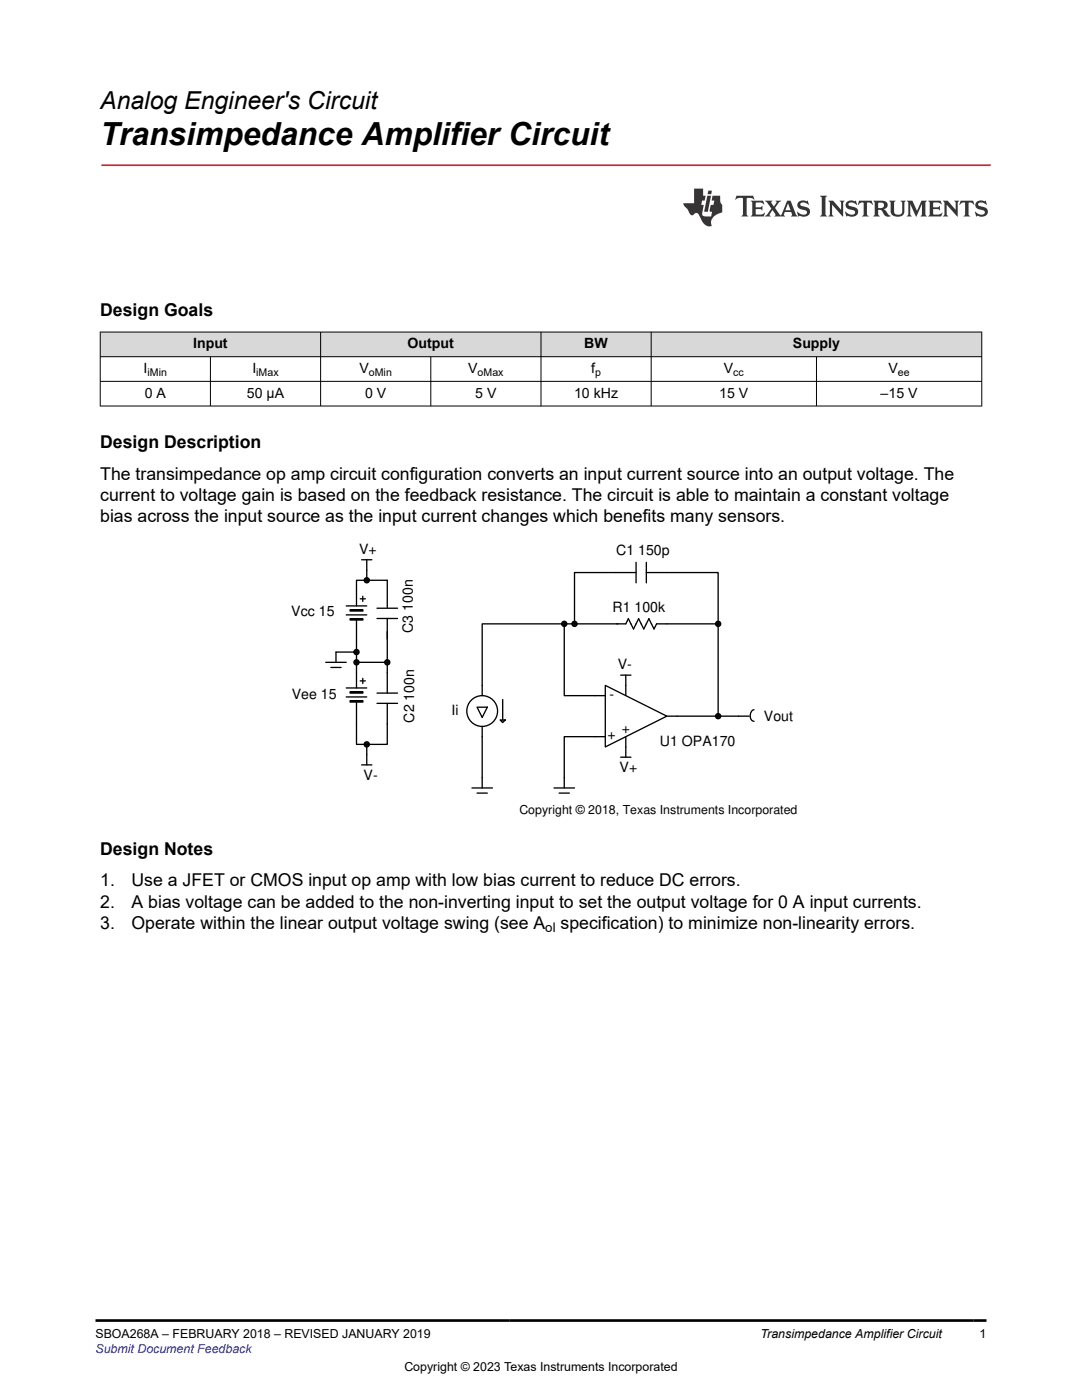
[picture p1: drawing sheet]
<svg xmlns="http://www.w3.org/2000/svg" width="216mm" height="279mm" viewBox="0 0 216 279" stroke-linecap="round" stroke-linejoin="round" font-family="sans-serif">
<g fill="#373435">
<path d="M159.3 40.3a.88 .88 0 0 0-.1 1 .88 .88 0 0 0 .8 .5l.8 .2a.43 .43 0 0 1 .2 .5 .43 .43 0 0 1-.4 .3 2.14 2.14 0 0 1-1.6-.5l.3 .9 .2-.1a1.78 1.78 0 0 0 2.1-.5 .96 .96 0 0 0-.9-1.3l-.8-.2-.2-.3a.97 .97 0 0 1 1.6 .1l-.1-.8-.2 .1-.5-.2a1.38 1.38 0 0 0-1.2 .3zM157.2 40.6l.5 1.4h-1zM152.6 40.1l1.3 1.5-.7 1.1-.6 .5h1.2l-.3-.3 .6-1 .7 1-.3 .3h2.2l-.3-.3 .2-.6h1.3l.2 .6-.3 .3h1.3l-.3-.5-1.1-2.6h-.6l-1.3 2.9-1.1-1.5 .6-1 .6-.4h-1.2l.3 .2-.6 .9-.5-.9 .2-.2zM149.8 40.1l.3 .5v2.1l-.3 .5h2.6l.2-.8-.6 .4h-1.2v-1.1l1 .1 .3 .2v-.9l-.3 .2-1 .1v-.9l.7-.1a1.02 1.02 0 0 1 .9 .4l-.1-.7zM147 39.1l-.2 .8a1.36 1.36 0 0 1 1.4-.3v3.1l-.3 .5h1.4l-.3-.5v-3l.3-.2a1.15 1.15 0 0 1 1.2 .4l-.2-.8z"/>
<path d="M194.8 40.3a.88 .88 0 0 0-.1 1 .88 .88 0 0 0 .8 .5l.8 .2a.43 .43 0 0 1 .2 .5 .43 .43 0 0 1-.4 .3 2.08 2.08 0 0 1-1.6-.5l.3 .9 .2-.1a1.76 1.76 0 0 0 2.1-.5 .95 .95 0 0 0-.9-1.3l-.9-.2-.1-.3a1 1 0 0 1 1.6 .1l-.1-.8-.3 .1-.3-.2a1.38 1.38 0 0 0-1.3 .3zM191.7 40.1l-.2 .8a.83 .83 0 0 1 1-.5l.1 2.3-.1 .2-.3 .3h1.4l-.3-.3v-.2v-2.1l.2-.2a.86 .86 0 0 1 .9 .5l-.2-.8zM188.2 40.1l.3 .5v2.1l-.3 .5h1l-.3-.5v-1.9l2.2 2.4v-2.6l.3-.5h-1l.3 .2v1.6l-1.6-1.8zM185.2 40.1l.3 .5v2.1l-.3 .5h2.6l.2-.8-.6 .4h-1.2v-1.1l1 .1 .3 .2v-.9l-.3 .2-1 .1v-.9l.6-.1a1.04 1.04 0 0 1 1.1 .4l-.2-.7zM180.9 40.1l.3 .5v2.1l-.3 .5h1l-.3-.5v-2l1.2 2.6 1.2-2.6v2l-.3 .5h1.3l-.4-.5v-2.1l.4-.5h-1.1l-.9 2-.9-2zM177.4 40.1l.3 .2a3.7 3.7 0 0 0 .3 2.6 1.68 1.68 0 0 0 2.4-.3l.1-2 .2-.5h-1l.3 .5v1.5a.82 .82 0 0 1-.8 .7 .82 .82 0 0 1-.8-.7v-1.8l.3-.2zM175.3 40.5l.1-.1a.63 .63 0 0 1 .8 .1 .63 .63 0 0 1 .1 .7l-.3 .3h-.8zM174.2 40.1l.3 .5v2.1l-.3 .5h1.4l-.3-.3-.1-1a.78 .78 0 0 1 1 .7 .89 .89 0 0 0 1.5 .4l-.5-.2-.5-.8-.4-.2a.84 .84 0 0 0 .8-.9 .84 .84 0 0 0-.8-.8zM171.4 40.1l-.2 .8h.1a.83 .83 0 0 1 1-.5v2.3v.2l-.3 .3h1.3l-.3-.3v-.2v-2.1l.2-.2a.87 .87 0 0 1 .9 .5l-.2-.8zM168.9 40.3a.88 .88 0 0 0-.1 1 .88 .88 0 0 0 .8 .5l.8 .2a.43 .43 0 0 1 .2 .5 .43 .43 0 0 1-.4 .3 1.52 1.52 0 0 1-1.5-.6l-.1 .1 .3 .9 .2-.1a1.79 1.79 0 0 0 2.1-.5 .95 .95 0 0 0-.9-1.3l-.8-.2-.2-.3a.97 .97 0 0 1 1.6 .1h.1l-.2-.8-.2 .1-.4-.2a1.34 1.34 0 0 0-1.3 .3zM165.3 40.1l.3 .5v2.1l-.3 .5h1l-.3-.5v-1.9l2.2 2.4v-2.6l.3-.5h-1l.3 .2v1.6l-1.6-1.8zM163.6 39.1l.4 .5v3.1l-.4 .5h1.4l-.3-.5v-3.1l.3-.5z"/>
<path d="M141.3 38l-.1 .8h.7l.2-.8zM141.1 39.1l-.6 3.2h.7l.7-3.2zM138.5 37.6v3h-2.2l.1 .3 .9 1.1a1.01 1.01 0 0 0 1 .9 .62 .62 0 0 1 .6-.4 .62 .62 0 0 1 .6 .4l.2 .3a2.2 2.2 0 0 0 2.1 2l.2-.1a1.96 1.96 0 0 1 1.5-2.5l.6-.2-.1-1.6a1.73 1.73 0 0 1-.3-1.7h-1.5l-.2 .9h.5l-.1 .9h-.6l-.2 .9v.4l.5 .1-.2 .9h-.7a.76 .76 0 0 1-1.1-.7l.3-1.6h-.5l.2-.9h.5l.2-.9h-.5v-1.5z"/>
</g>
<path d="M20.4 33h177.1" fill="none" stroke="#ed3237" stroke-width=".35"/>
<g fill="#d8d8d8">
<path d="M20 66.3h175.9v4.9h-175.9z" fill-rule="evenodd"/>
<path d="M20.1 66.3h43.8v4.8h-43.8z" fill-rule="evenodd"/>
<path d="M64 66.3h43.9v4.8h-43.9z" fill-rule="evenodd"/>
<path d="M108 66.3h21.9v4.8h-21.9z" fill-rule="evenodd"/>
<path d="M130 66.3h65.8v4.8h-65.8z" fill-rule="evenodd"/>
</g>
<path d="M19.9 66.3h176.1M19.9 71.2h176.1M19.9 76.1h176.1M20 66.2v14.9M42 71.2v9.9M64 66.2v14.9M86 71.2v9.9M107.9 66.2v14.9M129.9 66.2v14.9M162.9 71.2v9.9M195.9 66.2v14.9M19.9 81h176.1" fill="none" stroke="#000" stroke-width=".2"/>
<circle cx="71.1" cy="130.1" r=".51" fill="#3b0000"/>
<circle cx="71.1" cy="130.1" r=".51" fill="none" stroke="#000" stroke-width=".26"/>
<circle cx="71.1" cy="132.2" r=".51" fill="#3b0000"/>
<circle cx="71.1" cy="132.2" r=".51" fill="none" stroke="#000" stroke-width=".26"/>
<circle cx="73.2" cy="115.8" r=".51" fill="#3b0000"/>
<circle cx="73.2" cy="115.8" r=".51" fill="none" stroke="#000" stroke-width=".26"/>
<circle cx="73.2" cy="148.6" r=".51" fill="#3b0000"/>
<circle cx="73.2" cy="148.6" r=".51" fill="none" stroke="#000" stroke-width=".26"/>
<circle cx="77.3" cy="132.2" r=".51" fill="#3b0000"/>
<circle cx="77.3" cy="132.2" r=".51" fill="none" stroke="#000" stroke-width=".26"/>
<circle cx="112.6" cy="124.5" r=".51" fill="#3b0000"/>
<circle cx="112.6" cy="124.5" r=".51" fill="none" stroke="#000" stroke-width=".26"/>
<circle cx="114.6" cy="124.5" r=".51" fill="#3b0000"/>
<circle cx="114.6" cy="124.5" r=".51" fill="none" stroke="#000" stroke-width=".26"/>
<circle cx="143.3" cy="124.5" r=".51" fill="#3b0000"/>
<circle cx="143.3" cy="124.5" r=".51" fill="none" stroke="#000" stroke-width=".26"/>
<circle cx="143.3" cy="142.9" r=".51" fill="#3b0000"/>
<g fill="none" stroke="#000" stroke-width=".26">
<path d="M71.1 117.9v3M71.9 119.5h1M72.2 111.7h2M72.4 119v1M73.2 111.7v2.1M77.3 115.8v5.4M122.8 114.3h4.1M126.9 112.2v4.1M129 114.3h4.1M129 112.2v4.1M65 132.2h4.1M66 133.2h2.1"/>
<path d="M67 130.1v2.1M69.1 120.9h4.1M69.1 122.7h4.1M69.1 137.3h4.1M69.1 139.1h4.1M69.9 121.7h2.5v.2h-2.5zM69.9 123.5h2.5v.2h-2.5zM69.9 138.1h2.5v.2h-2.5zM69.9 139.9h2.5v.2h-2.5zM69.9 121.8h2.5M69.9 123.6h2.5M69.9 138.2h2.5"/>
<path d="M69.9 140h2.5M71.1 123.7v4.4M71.1 134.2v3.1M71.9 135.9h1M72.4 135.4v1M75.2 138.3h4.1M75.2 121.4h4.1M75.2 123.4h4.1M77.3 123.4v4.1M77.3 134.2v4.1M96.2 136.8v2M100.3 139.6v4.1"/>
<path d="M118.7 138.8h2.1M123.1 124.5h1.8l.5-1 1 2 1-2 1.1 2 1-2 1 2 .5-1h2.1M123.8 134.7h2.1M124.9 134.7v4.1M71.1 140.1v4.4M72.2 152.7h2M73.2 150.6v2.1M75.2 140.4h4.1M77.3 140.4v4.1M94.2 157.3h4.1M95.2 141.1h2l-1 2.1zM95.2 158.3h2"/>
<path d="M96.2 145v2M96.2 155.2v2.1M99.8 143.7h1l-.5 .5zM110.5 157.3h4.1M111.6 158.3h2M112.6 155.2v2.1M118.7 147h2.1M123.8 151.1h2.1M124.9 147v4.1M133.1 142.9h2M147.4 142.9h2M150.5 141.6a1.25 1.25 0 0 0-.8 1.2 1.25 1.25 0 0 0 .8 1.1"/>
<circle cx="96.2" cy="141.9" r="3.1"/>
<circle cx="143.3" cy="142.9" r=".51"/>
</g>
<path d="M120.8 136.8l12.3 6.1-12.3 6.2z" fill="#fff"/>
<g fill="none" stroke="#000" stroke-width=".26">
<path d="M73.2 115.8h-2.1v2.1M73.2 115.8h4.1M73.2 113.8v2M122.8 114.3h-8.2v10.2M133.1 114.3h10.2v10.2M67 130.1h4.1M71.1 128.1v6.1M71.1 132.2h6.2M77.3 126v8.2M112.6 124.5h-16.4v12.3M112.6 124.5v14.3h6.1M112.6 124.5h10.7"/>
<path d="M120.8 136.8l12.3 6.1-12.3 6.2zM133.1 124.5h10.2M143.3 124.5v18.4M71.1 144.5v4.1h2.1M73.2 148.6v2M77.3 144.5v4.1h-4.1M96.2 147v8.2M118.7 147h-6.1v8.2M135.1 142.9h12.3"/>
</g>
<path d="M27.7 3.7l-.2 .6 .5-.3h.6v.2v2.2l-.2 .3h1l-.2-.3v-2.2v-.2h.5l.5 .3-.1-.6zM29.8 4.4l.2 .4v1.6l-.2 .3h1.9l.1-.6a1.08 1.08 0 0 1-1.3 .2v-.6h.6l.4 .1v-.6l-.4 .2h-.6v-.6l.2-.1a1 1 0 0 1 1 .3l-.1-.6zM31.8 4.4l1 1.2-1 1.1h.9l-.2-.2 .4-.7 .5 .7-.2 .2h1.6l-.2-.2 .1-.4h1l.1 .4-.1 .2h.9l-.2-.3-.8-2h-.5l-1 2.2-.8-1.1 .9-1.1h-.8l.2 .2-.5 .7-.3-.7 .1-.2zM35.2 4.8l.4 1h-.8zM36.8 4.6a.65 .65 0 0 0-.2 .7 .65 .65 0 0 0 .6 .4l.7 .2 .1 .2a.79 .79 0 0 1-.7 .4 .79 .79 0 0 1-.7-.5l.1 .7 .2-.1a.93 .93 0 0 0 1.1 .1 .93 .93 0 0 0 .4-.9 1.46 1.46 0 0 0-1.2-.6l-.1-.4a1.09 1.09 0 0 1 1.2 .2l-.2-.6-.1 .1-.6-.1zM28.4 7.2l.2 .4v2.3l-.2 .4h1l-.2-.4v-2.3l.2-.4zM29.6 7.9l.2 .4v1.6l-.2 .4h.8l-.3-.4v-1.4l1.7 1.8v-2l.2-.4h-.8l.2 .3 .1 1.1-1.2-1.4zM32.3 8.1a.65 .65 0 0 0-.2 .7 .65 .65 0 0 0 .7 .4l.6 .2 .1 .3a.79 .79 0 0 1-.7 .3 .79 .79 0 0 1-.7-.5l.1 .8 .2-.1a.93 .93 0 0 0 1.1 0 .93 .93 0 0 0 .4-.9 1.46 1.46 0 0 0-1.2-.6l-.1-.4a1.09 1.09 0 0 1 1.2 .2l-.2-.6-.1 .1-.6-.1zM34.1 7.9l-.1 .7a.63 .63 0 0 1 .7-.4l.1 1.7-.3 .4h1l-.2-.4v-1.7a.66 .66 0 0 1 .8 .4l-.1-.7zM36.2 7.9l.2 .4v1.6l-.2 .4h.9l-.2-.2v-.8l.5 .1 .1 .1a.79 .79 0 0 0 1.2 .7l-1-1a.61 .61 0 0 0 .6-.6 .61 .61 0 0 0-.5-.6zM36.9 8.3l.2-.1a.47 .47 0 0 1 .5 .1 .47 .47 0 0 1 .1 .5l-.2 .2h-.6zM38.5 7.9l.2 .3a2.27 2.27 0 0 0 .4 1.9 1.04 1.04 0 0 0 1.7-.6v-1.3l.2-.3h-.8l.2 .4v1.2a.6 .6 0 0 1-.6 .5 .6 .6 0 0 1-.6-.5v-1.2l.3-.4zM41.1 7.9l.2 .4v1.6l-.2 .4h.7l-.2-.4v-1.5l.9 1.9 .8-1.9v1.5l-.2 .4h1l-.3-.4v-1.6l.3-.4h-.8l-.7 1.6-.7-1.6zM44.3 7.9l.2 .4v1.6l-.2 .4h1.9l.1-.6a1.09 1.09 0 0 1-1.3 .1v-.6h.6l.4 .2v-.7l-.4 .2h-.6v-.5l.2-.2a1.01 1.01 0 0 1 1 .3l-.1-.6zM46.4 7.9l.3 .4v1.6l-.3 .4h.8l-.2-.4v-1.4l1.6 1.8v-2l.2-.4h-.7l.2 .3v1.1l-1.2-1.4zM49 7.9l-.1 .7a.63 .63 0 0 1 .8-.4v1.7l-.3 .4h1l-.2-.4v-1.7a.66 .66 0 0 1 .8 .4l-.1-.7zM51.4 8.1a.65 .65 0 0 0-.2 .7 .65 .65 0 0 0 .6 .4l.6 .2 .2 .3a.79 .79 0 0 1-.8 .3 .79 .79 0 0 1-.6-.5l.1 .8 .2-.1a.93 .93 0 0 0 1 0 .93 .93 0 0 0 .5-.9 1.46 1.46 0 0 0-1.3-.6l-.1-.4a1.09 1.09 0 0 1 1.3 .2l-.2-.6-.2 .1-.5-.1z" fill="#231f20"/>
<path d="M21.1 2.3v2.8h-2.1l.1 .4 .9 .9a.95 .95 0 0 0 .9 .9 .59 .59 0 0 1 .6-.3 .59 .59 0 0 1 .5 .3l.4 .8a1.59 1.59 0 0 0 2.1 1.3 1.61 1.61 0 0 1 1-2.2l1-.4-.1-1.4a1.59 1.59 0 0 1-.4-1.7h-1.4l-.2 .9h.5l-.1 .8h-.5l-.2 1v.3h.4l-.2 .9h-.6a.73 .73 0 0 1-1.1-.6l.3-1.6h-.5l.2-.8h.5l.2-.9h-.5v-1.4zM23.6 3.7l-.6 3h.7l.6-3zM23.8 2.7l-.1 .7h.7l.1-.7z" fill="#ed1c24"/>
<path d="M19 15h177.8M19 263.5h177.8" fill="none" stroke="#000" stroke-width=".53"/>
<path d="M0 0h215.9v15.9h-215.9z" fill-rule="evenodd" fill="#fff"/>
<text font-size="6.3" x="20" y="29">Transimpedance Amplifier Circuit</text>
<text font-size="4.9" x="20" y="21.8">Analog Engineer's Circuit</text>
<g font-size="3.5">
<text x="20" y="63.1">Design Goals</text>
<text x="20" y="89.5">Design Description</text>
<text x="20" y="95.8">The transimpedance op amp circuit configuration converts an input current source into an output voltage. The</text>
<text x="20" y="100">current to voltage gain is based on the feedback resistance. The circuit is able to maintain a constant voltage</text>
<text x="20" y="104.3">bias across the input source as the input current changes which benefits many sensors.</text>
<text x="20" y="170.5">Design Notes</text>
<text x="20" y="176.9">1.</text>
<text x="26.3" y="176.9">Use a JFET or CMOS input op amp with low bias current to reduce DC errors.</text>
<text x="20" y="181.1">2.</text>
<text x="20" y="185.4">3.</text>
<text x="26.3" y="181.1">A bias voltage can be added to the non-inverting input to set the output voltage for 0 A input currents.</text>
<text x="26.3" y="185.4">Operate within the linear output voltage swing (see A</text>
<text x="111.8" y="185.4">specification) to minimize non-linearity errors.</text>
</g>
<g font-size="2.8">
<text x="38.5" y="69.5">Input</text>
<text x="81.3" y="69.5">Output</text>
<text x="116.6" y="69.5">BW</text>
<text x="158.2" y="69.5">Supply</text>
<text x="28.7" y="74.5">I</text>
<text x="50.4" y="74.5">I</text>
<text x="71.7" y="74.5">V</text>
<text x="93.4" y="74.5">V</text>
<text x="118" y="74.5">f</text>
<text x="144.4" y="74.5">V</text>
<text x="177.3" y="74.5">V</text>
<text x="28.9" y="79.4">0 A</text>
<text x="49.3" y="79.4">50 µA</text>
<text x="72.9" y="79.4">0 V</text>
<text x="94.8" y="79.4">5 V</text>
<text x="114.6" y="79.4">10 kHz</text>
<text x="143.5" y="79.4">15 V</text>
<text x="175.7" y="79.4">–15 V</text>
<text x="71.7" y="110.6">V+</text>
<text x="122.9" y="110.8">C1 150p</text>
<text x="58.1" y="122.9">Vcc 15</text>
<text x="122.2" y="122.2">R1 100k</text>
<text x="82.4" y="126.3" transform="rotate(-90 82.4 126.3)">C3 100n</text>
<text x="123.3" y="133.5">V-</text>
<text x="58.2" y="139.6">Vee 15</text>
<text x="90.1" y="142.6">Ii</text>
<text x="121.6" y="139.6">-</text>
<text x="152.4" y="143.8">Vout</text>
<text x="82.6" y="144.2" transform="rotate(-90 82.6 144.2)">C2 100n</text>
<text x="121.2" y="147.5">+</text>
<text x="124.1" y="146.3">+</text>
<text x="131.7" y="148.8">U1 OPA170</text>
<text x="72.6" y="155.7">V-</text>
<text x="123.6" y="154.2">V+</text>
</g>
<text font-size="2.6" x="108.8" y="186.1">ol</text>
<g font-size="2.5">
<text x="103.6" y="162.5">Copyright © 2018, Texas Instruments Incorporated</text>
<text x="19" y="267.1">SBOA268A – FEBRUARY 2018 – REVISED JANUARY 2019</text>
<text x="151.8" y="267.1">Transimpedance Amplifier Circuit</text>
<text x="195.5" y="267.1">1</text>
<text x="80.7" y="273.5">Copyright © 2023 Texas Instruments Incorporated</text>
</g>
<text font-size="2.5" fill="#00f" x="19" y="270">Submit Document Feedback</text>
<g font-size="2.1">
<text x="29.4" y="75">iMin</text>
<text x="51.1" y="75">iMax</text>
<text x="73.6" y="75">oMin</text>
<text x="95.3" y="75">oMax</text>
<text x="118.7" y="75">p</text>
<text x="146.3" y="75">cc</text>
<text x="179.2" y="75">ee</text>
</g>
</svg>
